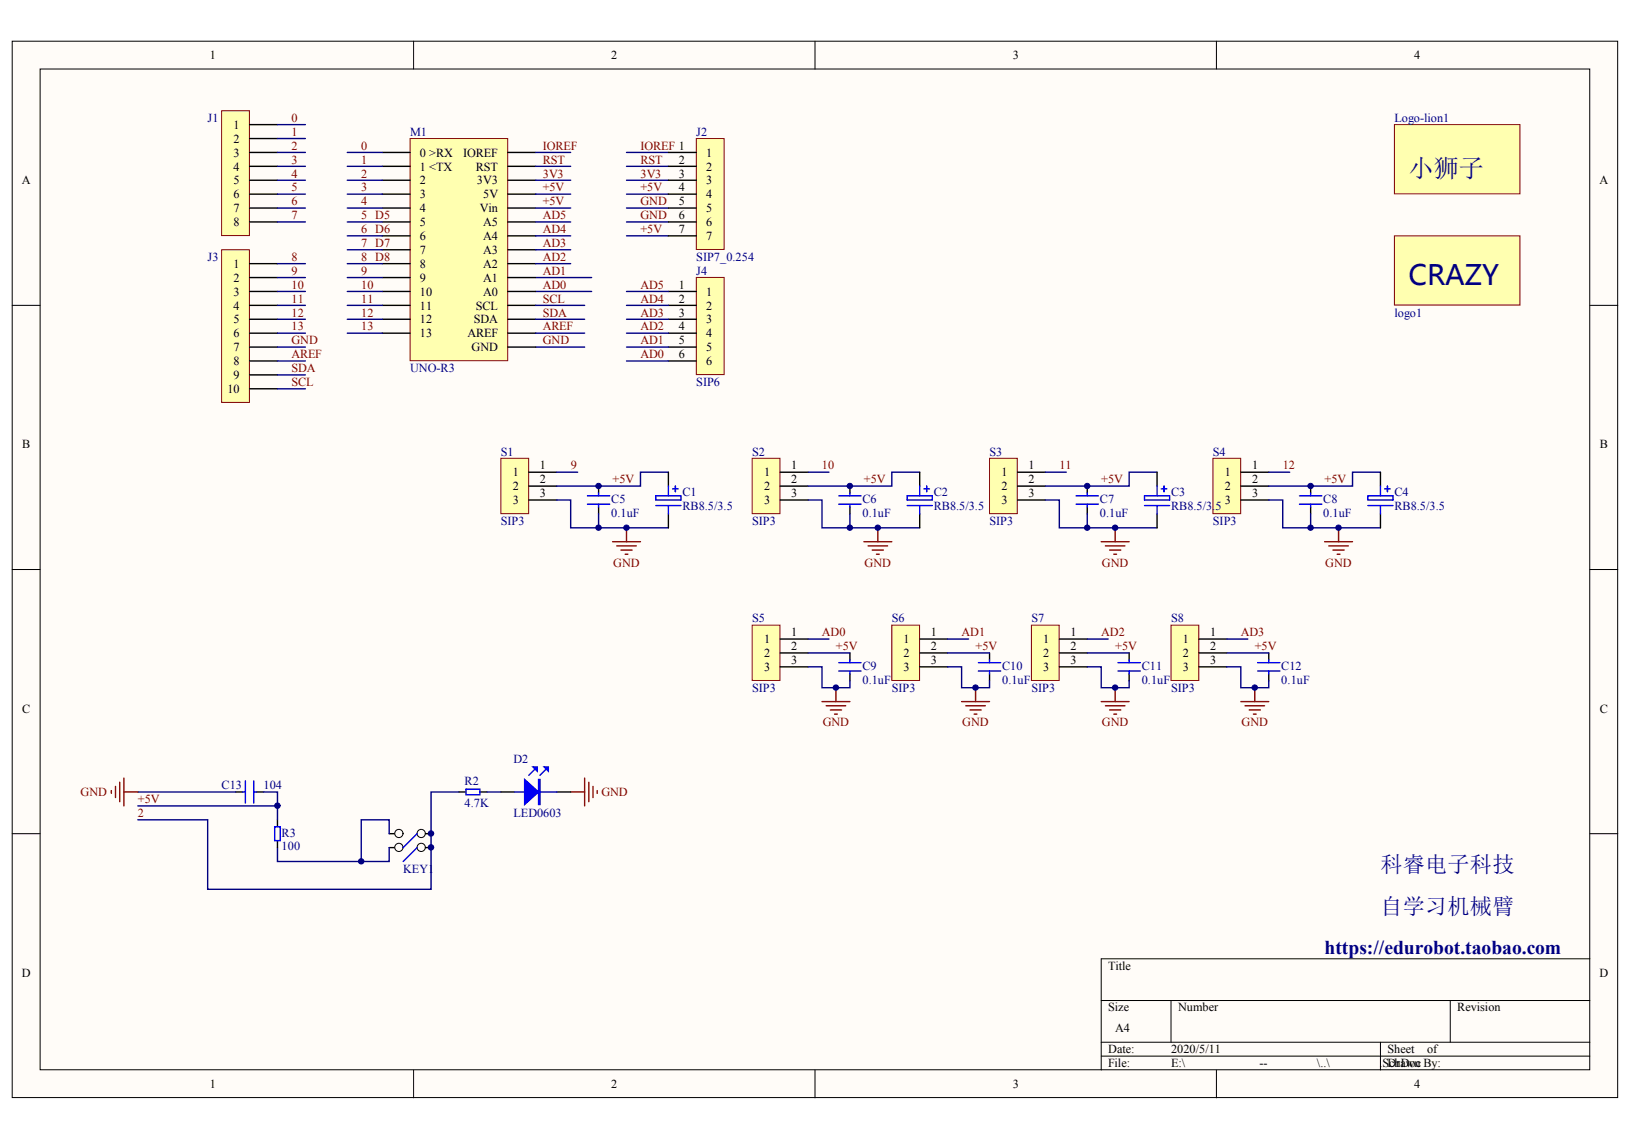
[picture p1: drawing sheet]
<svg xmlns="http://www.w3.org/2000/svg" width="288mm" height="202mm" viewBox="0 0 288 202" stroke-linecap="round" stroke-linejoin="round" font-family="sans-serif">
<g fill="#fffcf8" stroke="#000" stroke-width=".18">
<path d="M2.2 7.3h283v186.1h-283z"/>
<path d="M7.1 12.2h273.1v176.3h-273.1z"/>
</g>
<g fill="none" stroke="#000" stroke-width=".18">
<path d="M72.9 7.3v4.9M143.7 7.3v4.9M214.4 7.3v4.9M2.2 53.8h4.9M280.3 53.8h4.9M2.2 100.4h4.9M280.3 100.4h4.9M2.2 146.9h4.9M280.3 146.9h4.9M194.1 176.3h86.2M206.4 176.3v7.4M255.7 176.3v7.4"/>
<path d="M280.3 169h-86.2v19.6M72.9 188.6v4.9M143.7 188.6v4.9M194.1 183.7h86.2M194.1 186.1h86.2M214.4 188.6v4.9M243.3 183.7v4.9"/>
</g>
<g fill="#ffffb0" stroke="#800000" stroke-width=".18">
<path d="M245.8 41.6h22.1v12.2h-22.1z"/>
<path d="M245.8 22h22.1v12.2h-22.1z"/>
</g>
<path d="M94.4 51.4h9.9M94.4 48.9h9.9M94.4 61.2h8.7" fill="none" stroke="#000080" stroke-width=".25"/>
<path d="M72.3 24.4h17.2v39.2h-17.2z" fill="#ffffb0" stroke="#800000" stroke-width=".18"/>
<g fill="none" stroke="#000" stroke-width=".25">
<path d="M67.4 26.9h4.9M67.4 29.3h4.9M67.4 31.8h4.9M67.4 39.1h4.9M67.4 36.7h4.9M67.4 34.2h4.9M89.5 26.9h4.9M89.5 29.3h4.9M89.5 31.8h4.9M89.5 39.1h4.9M89.5 36.7h4.9M89.5 34.2h4.9"/>
<path d="M67.4 58.7h4.9M67.4 56.3h4.9M67.4 53.8h4.9M67.4 51.4h4.9M67.4 48.9h4.9M67.4 46.5h4.9M67.4 44h4.9M67.4 41.6h4.9M89.5 58.7h4.9M89.5 56.3h4.9M89.5 53.8h4.9M89.5 51.4h4.9"/>
<path d="M89.5 48.9h4.9M89.5 46.5h4.9M89.5 44h4.9M89.5 41.6h4.9M89.5 61.2h4.9"/>
</g>
<path d="M94.4 34.2h6.2" fill="none" stroke="#000080" stroke-width=".25"/>
<path d="M39.1 19.5h4.9v22h-4.9z" fill="#ffffb0" stroke="#800000" stroke-width=".18"/>
<path d="M44 22h4.9M44 24.4h4.9M44 26.9h4.9M44 29.3h4.9M44 31.8h4.9M44 34.2h4.9M44 36.7h4.9M44 39.1h4.9" fill="none" stroke="#000" stroke-width=".25"/>
<path d="M39.1 44h4.9v26.9h-4.9z" fill="#ffffb0" stroke="#800000" stroke-width=".18"/>
<path d="M44 46.5h4.9M44 48.9h4.9M44 51.4h4.9M44 53.8h4.9M44 56.3h4.9M44 58.7h4.9M44 61.2h4.9M44 63.6h4.9M44 66.1h4.9M44 68.5h4.9" fill="none" stroke="#000" stroke-width=".25"/>
<path d="M122.7 48.9h4.9v17.1h-4.9z" fill="#ffffb0" stroke="#800000" stroke-width=".18"/>
<path d="M117.8 51.4h4.9M117.8 53.8h4.9M117.8 56.3h4.9M117.8 58.7h4.9M117.8 61.2h4.9M117.8 63.6h4.9" fill="none" stroke="#000" stroke-width=".25"/>
<g fill="none" stroke="#000080" stroke-width=".25">
<path d="M48.9 22h4.9M48.9 24.4h4.9M48.9 26.9h4.9M48.9 29.3h4.9M48.9 31.8h4.9M48.9 34.2h4.9M48.9 36.7h4.9M48.9 39.1h4.9M61.2 26.9h6.2M61.2 29.3h6.2M61.2 31.8h6.2M61.2 34.2h6.2"/>
<path d="M61.2 36.7h6.2M61.2 39.1h6.2M94.4 26.9h6.2M94.4 29.3h6.2M94.4 31.8h6.2M94.4 36.7h6.2M94.4 39.1h6.2M110.4 26.9h7.4M110.4 29.3h7.4M110.4 31.8h7.4M110.4 34.2h7.4M110.4 36.7h7.4"/>
<path d="M110.4 39.1h7.4M48.9 48.9h4.9M48.9 51.4h4.9M48.9 53.8h4.9M48.9 56.3h4.9M48.9 58.7h4.9M48.9 46.5h4.9M61.2 48.9h6.2M61.2 51.4h6.2M61.2 53.8h6.2M61.2 56.3h6.2M61.2 58.7h6.2"/>
<path d="M61.2 46.5h6.2M61.2 41.6h6.2M61.2 44h6.2M94.4 53.8h8.7M94.4 56.3h8.7M94.4 58.7h8.7M94.4 46.5h6.2M94.4 41.6h6.2M94.4 44h6.2M110.4 51.4h7.4M110.4 53.8h7.4M110.4 56.3h7.4"/>
<path d="M110.4 58.7h7.4M110.4 41.6h7.4M48.9 61.2h4.9M48.9 63.6h4.9M48.9 66.1h4.9M48.9 68.5h4.9M110.4 61.2h7.4M110.4 63.6h7.4"/>
</g>
<path d="M122.7 24.4h4.9v19.6h-4.9z" fill="#ffffb0" stroke="#800000" stroke-width=".18"/>
<path d="M117.8 26.9h4.9M117.8 29.3h4.9M117.8 31.8h4.9M117.8 34.2h4.9M117.8 36.7h4.9M117.8 39.1h4.9M117.8 41.6h4.9M41.5 139.6h1.3M45.2 139.6h1.3M73.5 149.4h2.5" fill="none" stroke="#000" stroke-width=".25"/>
<path d="M42.8 139.6h.5M43.3 137.6v3.9M44.7 137.6v3.9M44.7 139.6h.5" fill="none" stroke="#00f" stroke-width=".25"/>
<path d="M24.3 139.6h17.2" fill="none" stroke="#000080" stroke-width=".25"/>
<circle cx="74.3" cy="149.3" r=".72" fill="#fffcf8" stroke="#000" stroke-width=".18"/>
<path d="M68.6 149.4h2.5" fill="none" stroke="#000" stroke-width=".25"/>
<circle cx="70.3" cy="149.3" r=".72" fill="#fffcf8" stroke="#000" stroke-width=".18"/>
<path d="M73.5 149.4l-2.4 2.4" fill="none" stroke="#00f" stroke-width=".25"/>
<path d="M73.5 146.9h2.5" fill="none" stroke="#000" stroke-width=".25"/>
<circle cx="74.3" cy="146.9" r=".72" fill="#fffcf8" stroke="#000" stroke-width=".18"/>
<path d="M68.6 146.9h2.5" fill="none" stroke="#000" stroke-width=".25"/>
<circle cx="70.3" cy="146.9" r=".72" fill="#fffcf8" stroke="#000" stroke-width=".18"/>
<path d="M82.1 139.1h2.5v1h-2.5zM48.4 145.7h1v2.5h-1zM73.5 146.9l-2.4 2.5" fill="none" stroke="#00f" stroke-width=".25"/>
<path d="M80.9 139.6h1.2M84.6 139.6h1.2M48.9 144.5v1.2M48.9 148.2v1.2" fill="none" stroke="#000" stroke-width=".25"/>
<path d="M46.5 139.6h2.4v2.4h-24.6M80.9 139.6h-4.9v17.1h-39.4v-12.2h-12.3M85.8 139.6h2.5M48.9 149.4v2.4h19.7v-2.4M48.9 142v2.5M68.6 146.9v-2.4h-4.9v7.3" fill="none" stroke="#000080" stroke-width=".25"/>
<path d="M19.6 139.3v.5M20.4 138.6v2M21.1 137.9v3.4M21.8 137.1v4.9M21.8 139.6h2.5M100.6 139.6h2.5M103.1 137.1v4.9M103.8 137.9v3.4M104.5 138.6v2M105.3 139.3v.5" fill="none" stroke="#800000" stroke-width=".25"/>
<path d="M88.3 80.8h4.9v9.7h-4.9z" fill="#ffffb0" stroke="#800000" stroke-width=".18"/>
<path d="M93.2 83.2h4.9M93.2 85.7h4.9M93.2 88.1h4.9" fill="none" stroke="#000" stroke-width=".25"/>
<path d="M132.6 110.2h4.9v9.7h-4.9z" fill="#ffffb0" stroke="#800000" stroke-width=".18"/>
<path d="M137.5 112.6h4.9M137.5 115.1h4.9M137.5 117.5h4.9" fill="none" stroke="#000" stroke-width=".25"/>
<path d="M157.2 110.2h4.9v9.7h-4.9z" fill="#ffffb0" stroke="#800000" stroke-width=".18"/>
<path d="M162.1 112.6h5M162.1 115.1h5M162.1 117.5h5" fill="none" stroke="#000" stroke-width=".25"/>
<path d="M181.8 110.2h4.9v9.7h-4.9z" fill="#ffffb0" stroke="#800000" stroke-width=".18"/>
<path d="M186.7 112.6h5M186.7 115.1h5M186.7 117.5h5" fill="none" stroke="#000" stroke-width=".25"/>
<path d="M206.4 110.2h4.9v9.7h-4.9z" fill="#ffffb0" stroke="#800000" stroke-width=".18"/>
<g fill="none" stroke="#000" stroke-width=".25">
<path d="M105.5 85.7v1.2M105.5 89.3v1.3M149.8 115.1v1.2M149.8 118.7v1.3M174.4 115.1v1.2M174.4 118.7v1.3M199 115.1v1.2M199 118.7v1.3M211.4 112.6h4.9M211.4 115.1h4.9M211.4 117.5h4.9M223.7 115.1v1.2"/>
<path d="M223.7 118.7v1.3"/>
</g>
<g fill="none" stroke="#800000" stroke-width=".25">
<path d="M108 95.5h4.9M108.7 96.2h3.5M109.5 96.9h1.9M110.2 97.7h.5M110.4 93v2.5M144.9 123.6h4.9M145.6 124.4h3.5M146.4 125.1h1.9M147.1 125.9h.5M147.4 121.2v2.4M169.5 123.6h4.9M170.3 124.4h3.4"/>
<path d="M171 125.1h2M171.7 125.9h.5M172 121.2v2.4M194.1 123.6h4.9M194.9 124.4h3.4M195.6 125.1h2M196.3 125.9h.5M196.6 121.2v2.4M218.7 123.6h5M219.5 124.4h3.4M220.2 125.1h2M221 125.9h.4"/>
<path d="M221.2 121.2v2.4"/>
</g>
<g fill="none" stroke="#000080" stroke-width=".25">
<path d="M98.1 88.1h2.5v4.9h17.2M98.1 83.2h3.7M105.5 90.6v2.4M117.8 83.2h-4.9v2.5h-14.8M142.4 117.5h2.5v3.7h4.9v-1.2M142.4 112.6h3.7M142.4 115.1h7.4M167.1 117.5h2.4v3.7h4.9v-1.2M167.1 112.6h3.6M167.1 115.1h7.3M191.7 117.5h2.4v3.7h4.9v-1.2M191.7 112.6h3.7"/>
<path d="M191.7 115.1h7.3M216.3 117.5h2.4v3.7h5v-1.2M216.3 112.6h3.7M216.3 115.1h7.4"/>
</g>
<g fill="none" stroke="#00f" stroke-width=".25">
<path d="M103.6 88.9h3.9M103.6 87.4h3.9M105.5 86.9v.5M105.5 88.9v.4M147.9 118.3h3.9M147.9 116.8h3.9M149.8 116.3v.5M149.8 118.3v.4M172.5 118.3h3.9M172.5 116.8h3.9M174.4 116.3v.5M174.4 118.3v.4"/>
<path d="M197.1 118.3h3.9M197.1 116.8h3.9M199 116.3v.5M199 118.3v.4M221.7 118.3h3.9M221.7 116.8h3.9M223.7 116.3v.5M223.7 118.3v.4"/>
</g>
<path d="M132.6 80.8h4.9v9.7h-4.9z" fill="#ffffb0" stroke="#800000" stroke-width=".18"/>
<path d="M137.5 83.2h4.9M137.5 85.7h4.9M137.5 88.1h4.9M149.8 85.7v1.2M149.8 89.3v1.3" fill="none" stroke="#000" stroke-width=".25"/>
<path d="M152.3 95.5h4.9M153 96.2h3.5M153.8 96.9h1.9M154.5 97.7h.5M154.7 93v2.5" fill="none" stroke="#800000" stroke-width=".25"/>
<path d="M142.4 88.1h2.5v4.9h17.2M142.4 83.2h3.7M149.8 90.6v2.4M162.1 83.2h-4.9v2.5h-14.8" fill="none" stroke="#000080" stroke-width=".25"/>
<path d="M147.9 88.9h3.9M147.9 87.4h3.9M149.8 86.9v.5M149.8 88.9v.4" fill="none" stroke="#00f" stroke-width=".25"/>
<path d="M174.4 80.8h4.9v9.7h-4.9z" fill="#ffffb0" stroke="#800000" stroke-width=".18"/>
<path d="M179.4 83.2h4.9M179.4 85.7h4.9M179.4 88.1h4.9M191.7 85.7v1.2M191.7 89.3v1.3" fill="none" stroke="#000" stroke-width=".25"/>
<path d="M194.1 95.5h4.9M194.9 96.2h3.4M195.6 96.9h2M196.3 97.7h.5M196.6 93v2.5" fill="none" stroke="#800000" stroke-width=".25"/>
<path d="M184.3 88.1h2.4v4.9h17.3M184.3 83.2h3.7M191.7 90.6v2.4M204 83.2h-5v2.5h-14.7" fill="none" stroke="#000080" stroke-width=".25"/>
<path d="M189.7 88.9h3.9M189.7 87.4h3.9M191.7 86.9v.5M191.7 88.9v.4" fill="none" stroke="#00f" stroke-width=".25"/>
<path d="M213.8 80.8h4.9v9.7h-4.9z" fill="#ffffb0" stroke="#800000" stroke-width=".18"/>
<g fill="none" stroke="#000" stroke-width=".25">
<path d="M117.8 83.2v2.5M117.8 90.6v2.4M162.1 83.2v2.5M162.1 90.6v2.4M204 83.2v2.5M204 90.6v2.4M218.7 83.2h5M218.7 85.7h5M218.7 88.1h5M231 85.7v1.2M231 89.3v1.3M243.3 83.2v2.5"/>
<path d="M243.3 90.6v2.4M88.3 139.6h2.5M98.1 139.6h2.5"/>
</g>
<path d="M233.5 95.5h4.9M234.2 96.2h3.5M235 96.9h1.9M235.7 97.7h.5M236 93v2.5" fill="none" stroke="#800000" stroke-width=".25"/>
<path d="M223.7 88.1h2.4v4.9h17.2M223.7 83.2h3.7M231 90.6v2.4M243.3 83.2h-4.9v2.5h-14.7" fill="none" stroke="#000080" stroke-width=".25"/>
<g fill="none" stroke="#00f" stroke-width=".25">
<path d="M115.6 87.4h4.4v.7h-4.4zM115.6 89.1h4.4M117.8 85.7v1.7M117.8 89.1v1.5M118.6 86.2h.9M119.1 85.7v.9M159.9 87.4h4.4v.7h-4.4zM159.9 89.1h4.4M162.1 85.7v1.7M162.1 89.1v1.5M162.9 86.2h1M163.4 85.7v.9"/>
<path d="M201.8 87.4h4.4v.7h-4.4zM201.8 89.1h4.4M204 85.7v1.7M204 89.1v1.5M204.7 86.2h1M205.2 85.7v.9M229.1 88.9h3.9M229.1 87.4h3.9M231 86.9v.5M231 88.9v.4M241.1 87.4h4.5v.7h-4.5zM241.1 89.1h4.5"/>
<path d="M243.3 85.7v1.7M243.3 89.1v1.5M244.1 86.2h1M244.6 85.7v.9M90.8 139.6h7.3M94.2 135.7l-1 .9M96.2 135.7l-1 .9"/>
</g>
<g fill="#00f" stroke="#00f" stroke-width=".25">
<path d="M92.5 137.4l2.4 2.2-2.4 2.2z"/>
<path d="M95.9 135.2h.8v.7z"/>
<path d="M94 135.2h.7v.7z"/>
<path d="M94.9 137.4h.3v4.4h-.3z" fill-rule="evenodd"/>
</g>
<g fill="#000080" stroke="#000080" stroke-width=".18">
<circle cx="48.9" cy="142" r=".48"/>
<circle cx="63.7" cy="151.8" r=".47"/>
<circle cx="76" cy="149.3" r=".48"/>
<circle cx="76" cy="146.9" r=".48"/>
<circle cx="105.5" cy="93" r=".47"/>
<circle cx="105.5" cy="85.6" r=".47"/>
<circle cx="110.4" cy="93" r=".47"/>
<circle cx="147.4" cy="121.2" r=".47"/>
<circle cx="149.8" cy="93" r=".47"/>
<circle cx="149.8" cy="85.6" r=".47"/>
<circle cx="154.7" cy="93" r=".47"/>
<circle cx="172" cy="121.2" r=".47"/>
<circle cx="191.7" cy="93" r=".47"/>
<circle cx="191.7" cy="85.6" r=".47"/>
<circle cx="196.6" cy="121.2" r=".47"/>
<circle cx="196.6" cy="93" r=".47"/>
<circle cx="221.2" cy="121.2" r=".47"/>
<circle cx="231" cy="93" r=".47"/>
<circle cx="231" cy="85.6" r=".47"/>
<circle cx="236" cy="93" r=".47"/>
</g>
<text font-size="4.9" fill="#000080" x="248.3" y="50.2">CRAZY</text>
<text font-size="4.4" fill="#000080" x="248.3" y="31.1">小狮子</text>
<g font-size="3.9" fill="#000080">
<text x="243.3" y="153.7">科睿电子科技</text>
<text x="243.3" y="161.1">自学习机械臂</text>
</g>
<text font-size="3.5" fill="#000080" x="233.5" y="168.1">https://edurobot.taobao.com</text>
<g font-size="2.2">
<text x="37" y="10.4">1</text>
<text x="107.8" y="10.4">2</text>
<text x="178.5" y="10.4">3</text>
<text x="249.3" y="10.4">4</text>
<text x="41.2" y="22.7">1</text>
<text x="41.2" y="25.2">2</text>
<text x="41.2" y="27.6">3</text>
<text x="74" y="27.6">0 &gt;RX</text>
<text x="81.6" y="27.6">IOREF</text>
<text x="119.7" y="28.8">2</text>
<text x="124.5" y="27.6">1</text>
<text x="3.8" y="32.5">A</text>
<text x="41.2" y="30.1">4</text>
<text x="41.2" y="32.5">5</text>
<text x="41.2" y="35">6</text>
<text x="74" y="30.1">1 &lt;TX</text>
<text x="74" y="32.5">2</text>
<text x="74" y="35">3</text>
<text x="83.9" y="30.1">RST</text>
<text x="84.1" y="32.5">3V3</text>
<text x="85.2" y="35">5V</text>
<text x="119.7" y="31.3">3</text>
<text x="119.7" y="33.7">4</text>
<text x="124.5" y="30.1">2</text>
<text x="124.5" y="32.5">3</text>
<text x="124.5" y="35">4</text>
<text x="282" y="32.5">A</text>
<text x="41.2" y="37.4">7</text>
<text x="41.2" y="39.9">8</text>
<text x="74" y="37.4">4</text>
<text x="74" y="39.9">5</text>
<text x="84.6" y="37.4">Vin</text>
<text x="85.2" y="39.9">A5</text>
<text x="119.7" y="36.2">5</text>
<text x="119.7" y="38.6">6</text>
<text x="119.7" y="41.1">7</text>
<text x="124.5" y="37.4">5</text>
<text x="124.5" y="39.9">6</text>
<text x="41.2" y="47.2">1</text>
<text x="74" y="42.3">6</text>
<text x="74" y="44.8">7</text>
<text x="74" y="47.2">8</text>
<text x="85.2" y="47.2">A2</text>
<text x="85.2" y="44.8">A3</text>
<text x="85.2" y="42.3">A4</text>
<text x="124.5" y="42.3">7</text>
<text x="41.2" y="49.7">2</text>
<text x="41.2" y="52.1">3</text>
<text x="74" y="49.7">9</text>
<text x="74" y="52.1">10</text>
<text x="85.2" y="52.1">A0</text>
<text x="85.2" y="49.7">A1</text>
<text x="119.7" y="50.9">1</text>
<text x="119.7" y="53.3">2</text>
<text x="124.5" y="52.1">1</text>
<text x="41.2" y="54.6">4</text>
<text x="41.2" y="57">5</text>
<text x="41.2" y="59.5">6</text>
<text x="74" y="54.6">11</text>
<text x="74" y="57">12</text>
<text x="74" y="59.5">13</text>
<text x="82.4" y="59.5">AREF</text>
<text x="83.5" y="57">SDA</text>
<text x="83.9" y="54.6">SCL</text>
<text x="119.7" y="55.8">3</text>
<text x="119.7" y="58.2">4</text>
<text x="124.5" y="54.6">2</text>
<text x="124.5" y="57">3</text>
<text x="124.5" y="59.5">4</text>
<text x="41.2" y="61.9">7</text>
<text x="41.2" y="64.4">8</text>
<text x="83.1" y="61.9">GND</text>
<text x="119.7" y="60.7">5</text>
<text x="119.7" y="63.1">6</text>
<text x="124.5" y="61.9">5</text>
<text x="124.5" y="64.4">6</text>
<text x="40.1" y="69.3">10</text>
<text x="41.2" y="66.8">9</text>
<text x="3.9" y="79">B</text>
<text x="90.4" y="84">1</text>
<text x="95.2" y="82.7">1</text>
<text x="134.7" y="84">1</text>
<text x="139.5" y="82.7">1</text>
<text x="176.5" y="84">1</text>
<text x="181.3" y="82.7">1</text>
<text x="215.9" y="84">1</text>
<text x="220.7" y="82.7">1</text>
<text x="282" y="79">B</text>
<text x="90.4" y="86.4">2</text>
<text x="90.4" y="88.9">3</text>
<text x="95.2" y="85.2">2</text>
<text x="95.2" y="87.6">3</text>
<text x="134.7" y="86.4">2</text>
<text x="134.7" y="88.9">3</text>
<text x="139.5" y="85.2">2</text>
<text x="139.5" y="87.6">3</text>
<text x="176.5" y="86.4">2</text>
<text x="176.5" y="88.9">3</text>
<text x="181.3" y="85.2">2</text>
<text x="181.3" y="87.6">3</text>
<text x="215.9" y="86.4">2</text>
<text x="215.9" y="88.9">3</text>
<text x="220.7" y="85.2">2</text>
<text x="220.7" y="87.6">3</text>
<text x="134.7" y="113.4">1</text>
<text x="139.5" y="112.1">1</text>
<text x="159.3" y="113.4">1</text>
<text x="164.1" y="112.1">1</text>
<text x="183.9" y="113.4">1</text>
<text x="188.7" y="112.1">1</text>
<text x="208.5" y="113.4">1</text>
<text x="213.3" y="112.1">1</text>
<text x="134.7" y="115.8">2</text>
<text x="134.7" y="118.3">3</text>
<text x="139.5" y="114.6">2</text>
<text x="139.5" y="117">3</text>
<text x="159.3" y="115.8">2</text>
<text x="159.3" y="118.3">3</text>
<text x="164.1" y="114.6">2</text>
<text x="164.1" y="117">3</text>
<text x="183.9" y="115.8">2</text>
<text x="183.9" y="118.3">3</text>
<text x="188.7" y="114.6">2</text>
<text x="188.7" y="117">3</text>
<text x="208.5" y="115.8">2</text>
<text x="208.5" y="118.3">3</text>
<text x="213.3" y="114.6">2</text>
<text x="213.3" y="117">3</text>
<text x="3.9" y="125.6">C</text>
<text x="282" y="125.6">C</text>
<text x="3.8" y="172.1">D</text>
<text x="195.4" y="170.9">Title</text>
<text x="282" y="172.1">D</text>
<text x="195.4" y="178.2">Size</text>
<text x="207.7" y="178.2">Number</text>
<text x="256.9" y="178.2">Revision</text>
<text x="195.4" y="185.6">Date:</text>
<text x="196.6" y="181.9">A4</text>
<text x="206.4" y="185.6">2020/5/11</text>
<text x="244.6" y="185.6">Sheet</text>
<text x="251.6" y="185.6">of</text>
<text x="37" y="191.8">1</text>
<text x="107.8" y="191.8">2</text>
<text x="178.5" y="191.8">3</text>
<text x="195.4" y="188.1">File:</text>
<text x="206.4" y="188.1">E:\</text>
<text x="222" y="188.1">--</text>
<text x="232.2" y="188.1">\..\</text>
<text x="243.2" y="188.1">.SDrawn</text>
<text x="244.9" y="188.1">chDoc By:</text>
<text x="249.3" y="191.8">4</text>
</g>
<g font-size="2.2" fill="#000080">
<text x="36.6" y="21.5">J1</text>
<text x="72.3" y="23.9">M1</text>
<text x="122.7" y="23.9">J2</text>
<text x="245.8" y="21.5">Logo-lion1</text>
<text x="36.6" y="46">J3</text>
<text x="122.7" y="46">SIP7_0.254</text>
<text x="122.7" y="48.4">J4</text>
<text x="245.8" y="55.8">logo1</text>
<text x="72.3" y="65.6">UNO-R3</text>
<text x="122.7" y="68">SIP6</text>
<text x="88.3" y="80.3">S1</text>
<text x="132.6" y="80.3">S2</text>
<text x="174.4" y="80.3">S3</text>
<text x="213.8" y="80.3">S4</text>
<text x="107.7" y="88.6">C5</text>
<text x="120.3" y="87.4">C1</text>
<text x="120.3" y="89.8">RB8.5/3.5</text>
<text x="152" y="88.6">C6</text>
<text x="164.6" y="87.4">C2</text>
<text x="164.6" y="89.8">RB8.5/3.5</text>
<text x="193.9" y="88.6">C7</text>
<text x="206.4" y="87.4">C3</text>
<text x="206.4" y="89.8">RB8.5/3.</text>
<text x="214.2" y="89.8">5</text>
<text x="233.3" y="88.6">C8</text>
<text x="245.8" y="87.4">C4</text>
<text x="245.8" y="89.8">RB8.5/3.5</text>
<text x="88.3" y="92.5">SIP3</text>
<text x="107.7" y="91.1">0.1uF</text>
<text x="132.6" y="92.5">SIP3</text>
<text x="152" y="91.1">0.1uF</text>
<text x="174.4" y="92.5">SIP3</text>
<text x="193.9" y="91.1">0.1uF</text>
<text x="213.8" y="92.5">SIP3</text>
<text x="233.3" y="91.1">0.1uF</text>
<text x="132.6" y="109.7">S5</text>
<text x="157.2" y="109.7">S6</text>
<text x="181.8" y="109.7">S7</text>
<text x="206.4" y="109.7">S8</text>
<text x="152" y="118">C9</text>
<text x="176.6" y="118">C10</text>
<text x="201.3" y="118">C11</text>
<text x="225.9" y="118">C12</text>
<text x="132.6" y="121.9">SIP3</text>
<text x="152" y="120.5">0.1uF</text>
<text x="157.2" y="121.9">SIP3</text>
<text x="176.6" y="120.5">0.1uF</text>
<text x="181.8" y="121.9">SIP3</text>
<text x="201.3" y="120.5">0.1uF</text>
<text x="206.4" y="121.9">SIP3</text>
<text x="225.9" y="120.5">0.1uF</text>
<text x="90.5" y="134.4">D2</text>
<text x="39.1" y="139.1">C13</text>
<text x="46.5" y="139.1">104</text>
<text x="81.9" y="142.3">4.7K</text>
<text x="81.9" y="138.4">R2</text>
<text x="90.5" y="144">LED0603</text>
<text x="49.7" y="149.9">100</text>
<text x="49.7" y="147.4">R3</text>
<text x="71.1" y="153.8">KEY1</text>
</g>
<g font-size="2.2" fill="#800000">
<text x="51.4" y="21.5">0</text>
<text x="51.4" y="23.9">1</text>
<text x="51.4" y="26.4">2</text>
<text x="51.4" y="28.8">3</text>
<text x="63.7" y="26.4">0</text>
<text x="63.7" y="28.8">1</text>
<text x="95.7" y="26.4">IOREF</text>
<text x="95.7" y="28.8">RST</text>
<text x="112.9" y="26.4">IOREF 1</text>
<text x="112.9" y="28.8">RST</text>
<text x="51.4" y="31.3">4</text>
<text x="51.4" y="33.7">5</text>
<text x="63.7" y="31.3">2</text>
<text x="63.7" y="33.7">3</text>
<text x="95.7" y="33.7">+5V</text>
<text x="95.7" y="31.3">3V3</text>
<text x="112.9" y="33.7">+5V</text>
<text x="112.9" y="31.3">3V3</text>
<text x="51.4" y="36.2">6</text>
<text x="51.4" y="38.6">7</text>
<text x="63.7" y="36.2">4</text>
<text x="63.7" y="38.6">5 D5</text>
<text x="63.7" y="41.1">6 D6</text>
<text x="95.7" y="41.1">AD4</text>
<text x="95.7" y="38.6">AD5</text>
<text x="95.7" y="36.2">+5V</text>
<text x="112.9" y="36.2">GND</text>
<text x="112.9" y="38.6">GND</text>
<text x="112.9" y="41.1">+5V</text>
<text x="51.4" y="46">8</text>
<text x="63.7" y="43.5">7 D7</text>
<text x="63.7" y="46">8 D8</text>
<text x="95.7" y="46">AD2</text>
<text x="95.7" y="43.5">AD3</text>
<text x="51.4" y="48.4">9</text>
<text x="51.4" y="50.9">10</text>
<text x="51.4" y="53.3">11</text>
<text x="63.7" y="48.4">9</text>
<text x="63.7" y="50.9">10</text>
<text x="63.7" y="53.3">11</text>
<text x="95.7" y="50.9">AD0</text>
<text x="95.7" y="48.4">AD1</text>
<text x="95.7" y="53.3">SCL</text>
<text x="112.9" y="53.3">AD4</text>
<text x="112.9" y="50.9">AD5</text>
<text x="51.4" y="55.8">12</text>
<text x="51.4" y="58.2">13</text>
<text x="63.7" y="55.8">12</text>
<text x="63.7" y="58.2">13</text>
<text x="95.7" y="55.8">SDA</text>
<text x="95.7" y="58.2">AREF</text>
<text x="112.9" y="58.2">AD2</text>
<text x="112.9" y="55.8">AD3</text>
<text x="51.4" y="60.7">GND</text>
<text x="51.4" y="65.6">SDA</text>
<text x="51.4" y="63.1">AREF</text>
<text x="95.7" y="60.7">GND</text>
<text x="112.9" y="63.1">AD0</text>
<text x="112.9" y="60.7">AD1</text>
<text x="51.4" y="68">SCL</text>
<text x="100.6" y="82.7">9</text>
<text x="144.9" y="82.7">10</text>
<text x="186.7" y="82.7">11</text>
<text x="226.1" y="82.7">12</text>
<text x="108" y="85.2">+5V</text>
<text x="152.3" y="85.2">+5V</text>
<text x="194.1" y="85.2">+5V</text>
<text x="233.5" y="85.2">+5V</text>
<text x="108.1" y="99.8">GND</text>
<text x="152.4" y="99.8">GND</text>
<text x="194.2" y="99.8">GND</text>
<text x="233.6" y="99.8">GND</text>
<text x="144.9" y="112.1">AD0</text>
<text x="169.5" y="112.1">AD1</text>
<text x="194.1" y="112.1">AD2</text>
<text x="218.7" y="112.1">AD3</text>
<text x="147.4" y="114.6">+5V</text>
<text x="172" y="114.6">+5V</text>
<text x="196.6" y="114.6">+5V</text>
<text x="221.2" y="114.6">+5V</text>
<text x="145" y="128">GND</text>
<text x="169.6" y="128">GND</text>
<text x="194.2" y="128">GND</text>
<text x="218.9" y="128">GND</text>
<text x="14.2" y="140.3">GND</text>
<text x="24.3" y="141.5">+5V</text>
<text x="24.3" y="144">2</text>
<text x="106" y="140.3">GND</text>
</g>
</svg>
